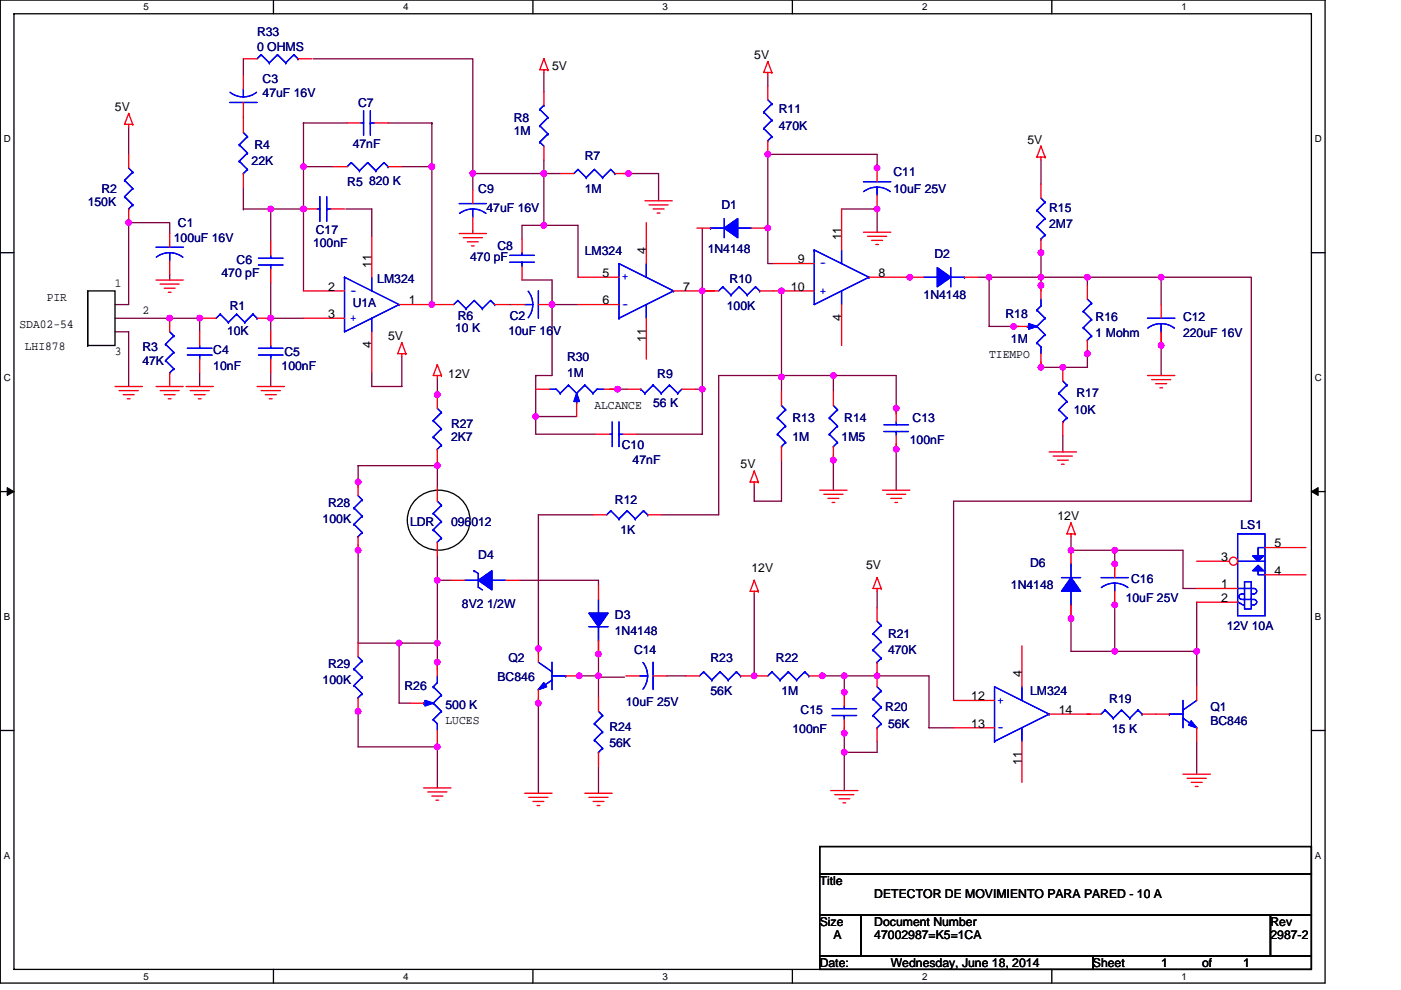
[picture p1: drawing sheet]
<svg xmlns="http://www.w3.org/2000/svg" width="297mm" height="210mm" viewBox="0 0 297 210" stroke-linecap="round" stroke-linejoin="round" font-family="sans-serif">
<path d="M.1 0h280.8v208.5h-280.8zM3 2.9h275v202.7h-275z" fill="none" stroke="#000" stroke-width=".28"/>
<g fill="#fff">
<path d="M30.5 .3h1.1v2.3h-1.1z"/>
<path d="M30.5 205.9h1.1v2.3h-1.1z"/>
</g>
<path d="M58 0v2.9M58 205.6v2.9" fill="none" stroke="#000" stroke-width=".28"/>
<g fill="#fff">
<path d="M85.5 .3h1.1v2.3h-1.1z"/>
<path d="M85.5 205.9h1.1v2.3h-1.1z"/>
</g>
<path d="M113 0v2.9M113 205.6v2.9" fill="none" stroke="#000" stroke-width=".28"/>
<g fill="#fff">
<path d="M140.5 .3h1.1v2.3h-1.1z"/>
<path d="M140.5 205.9h1.1v2.3h-1.1z"/>
</g>
<path d="M168 0v2.9M168 205.6v2.9" fill="none" stroke="#000" stroke-width=".28"/>
<g fill="#fff">
<path d="M195.5 .3h1.2v2.3h-1.2z"/>
<path d="M195.5 205.9h1.2v2.3h-1.2z"/>
</g>
<path d="M223 0v2.9M223 205.6v2.9" fill="none" stroke="#000" stroke-width=".28"/>
<g fill="#fff">
<path d="M250.5 .3h1.2v2.3h-1.2z"/>
<path d="M250.5 205.9h1.2v2.3h-1.2z"/>
<path d="M.8 28.3h1.5v2.3h-1.5z"/>
<path d="M278.8 28.3h1.5v2.3h-1.5z"/>
<path d="M.8 78.9h1.5v2.3h-1.5z"/>
<path d="M278.8 78.9h1.5v2.3h-1.5z"/>
</g>
<path d="M.1 53.6h2.9M278 53.6h2.9" fill="none" stroke="#000" stroke-width=".28"/>
<g fill="#fff">
<path d="M.8 129.6h1.4v2.3h-1.4z"/>
<path d="M278.8 129.6h1.4v2.3h-1.4z"/>
</g>
<path d="M.1 104.3h2.9M278 104.3h2.9" fill="none" stroke="#000" stroke-width=".28"/>
<path d="M1.5 103.4l1.5 .9-1.5 .8zM278 104.3l1.5-.9v1.7z" fill="#000" stroke="#000" stroke-width=".21"/>
<g fill="#fff">
<path d="M.8 180.3h1.4v2.3h-1.4z"/>
<path d="M278.8 180.3h1.4v2.3h-1.4z"/>
</g>
<g fill="none" stroke="#000" stroke-width=".28">
<path d="M18.6 73.3h.1M18.6 61.7v11.6M18.6 61.7h5.8v11.6h-5.8zM88 106.2a6.7 6.7 0 0 1 7.6-1.7 6.7 6.7 0 0 1 4 6.8 6.6 6.6 0 0 1-7.5 5.3 6.6 6.6 0 0 1-5.7-7.2 6.2 6.2 0 0 1 1.6-3.2zM.1 154.9h2.9M278 154.9h2.9M173.8 179.6h104.2v5.7h-104.2zM173.8 194h8.7v8.7h-8.7zM173.8 185.3h104.2v8.7h-104.2zM182.5 194h86.9v8.7h-86.9zM269.4 194h8.6v8.7h-8.6zM173.8 202.7h57.9v2.9h-57.9z"/>
<path d="M231.7 202.7h46.3v2.9h-46.3z"/>
</g>
<g fill="none" stroke="#800040" stroke-width=".28">
<path d="M51.6 12.5v3.5M66.4 12.5h33.8v24.3M115.3 15.4v4M162.8 16v2.3M27.3 26.9v5.8M51.6 39.7v4.6M51.6 24.6v.6M64.3 35.3h6.4M64.3 35.3h.1M64.3 26.1h.1M64.3 26.1h9.3M64.3 26.1v18.2"/>
<path d="M82.3 26.1h9.3M85.2 35.3h6.4M91.6 26.1h.1M91.6 35.3h.1M91.6 26.1v38.5M100.2 36.8v3.5M100.2 36.8h.1M100.2 36.8h18.6M115.3 36.8h.1M115.3 33.9v2.9M115.3 36.8v11M132.1 36.8h1.2"/>
<path d="M133.3 36.8h.1M133.3 36.8h6.3v5.8M162.8 32.7v15.7M162.8 32.7h.1M162.8 32.7h23.2v2.9M186 35.6h.1M186 35.6v.6M220.7 33.9v5.2M27.3 47.2h.1M27.3 47.2v17.4h-2.9M27.3 47.2h8.7v2.3M36 58.2v1.2"/>
<path d="M51.6 44.3h.1M51.6 44.3h5.8M57.4 44.3v7M57.4 60v7.5M57.4 44.3h6.9M64.3 44.3v17.4M73.3 44.3h5.5v5.8M100.2 49v.5M110.7 59.4h6.3v5.2M115.3 47.8h-4.6v2.9M115.3 47.8h7.3v11M148.9 48.4v13.3"/>
<path d="M162.2 48.4h.6M162.8 48.4v7.5h1.2M162.8 48.4h.1M178.4 44.3h7.6M186 44.3h.1M186 44.3v5M192.3 58.8h.1M192.3 58.8h.6M207.4 58.8h2.3M209.7 58.8h.1M209.7 58.8v10.4h5.2M209.7 58.8h11"/>
<path d="M220.7 53.6h.1M220.7 58.8v1.7M220.7 58.8h9.8M220.7 53v.6M220.7 53.6v5.2M230.5 58.8h.1M230.5 58.8h15.7M230.5 58.8v1.7M246.2 58.8v5.8M246.2 58.8h19.1v47.5h-63.1v42.3M246.2 58.8h.1M24.4 70.4h2.9v11.6"/>
<path d="M24.4 67.5h11.6M36 67.5h6.3v2.9M36 67.5h.1M42.3 67.5h.1M42.3 79.1v2.9M42.3 67.5h.6M57.4 67.5h6.9M57.4 67.5h.1M57.4 79.1v2.9M57.4 67.5v2.9M85.2 75.6v6.4h-6.4v-2.9M107.8 64.6h.6"/>
<path d="M113.6 79.7v8.6h8.7M113.6 79.7h.1M117 64.6h.1M117 64.6h5.6M117 64.6v15.1h-3.4M148.9 61.7h.1M148.9 61.7v20.8M149.5 61.7h2M165.7 79.9h.1M165.7 61.7h.1M165.7 61.7v21.4M176.7 79.7h-24.3v29.5h-12.2"/>
<path d="M176.7 79.7h13.3v6.9M176.7 79.7h.1M176.7 79.7v3.4M214.9 69.2h.1M214.9 69.2h1.2M220.7 60.5h.1M220.7 77.9h.1M220.7 76.8v1.1M220.7 60.5v1.2M225.3 77.9h.1M230.5 74.4v.6M230.5 75h.1"/>
<path d="M230.5 75v2.9h-9.8M246.2 73.3h.1M246.2 69.2v4.1M246.2 73.3v6.4M92.7 98.2v.6M92.7 98.8h-16.8v3.4M92.7 83.7h.1M92.7 98.8h.1M92.7 80.2v3.5M92.7 83.7v.6M92.7 98.8v4.6M113.6 88.3v3.8h12.7"/>
<path d="M113.6 88.3h.1M129.2 82.5h1.8M131 82.5h.1M131 82.5h2M147.4 82.5h1.5M148.9 82.5v9.6h-13.9M165.7 97.6v8.7h-5.8v-3.5M176.7 97.6h.1M176.7 96.5v1.1M176.7 97.6v6.4M190 86.6h.1M190 95.3h.1"/>
<path d="M190 94.1v1.2M190 86.6v1.2M190 95.3v8.7M225.3 92.4v3.5M75.9 115.6v1.1M75.9 102.2h.1M75.9 116.7h.1M75.9 116.7v19.7h8.7M75.9 102.2v1.2M92.7 117.9v5.2M125.7 109.2h-11.6v28.4M227.1 113.8v2.9"/>
<path d="M227.1 116.7h.1M227.1 116.7h9.2M236.3 116.7h14.5v8.1h2.9M236.3 119.6h.1M236.3 116.7v2.9M236.3 119.6v1.2M84.6 136.4h.1M84.6 136.4h8.1v4.1M84.6 136.4v12.7h2.3M92.7 123.1h2.9M92.7 123.1h.1M92.7 123.1v13.3"/>
<path d="M110.1 123.1h16.8v1.1M114.1 137.6h.1M114.1 137.6v1.1M126.9 138.7h.1M126.9 130.6v8.1M126.9 138.7v4.7M159.9 126v17.4M186 125.4v3.5M227.1 131.2h.1M227.1 131.2v7h9.2M227.1 127.7v3.5M236.3 128.3h.1"/>
<path d="M236.3 138.2h.1M236.3 127.7v.6M236.3 128.3v9.9M236.3 138.2h17.4M253.7 127.7v10.5M253.7 138.2h.1M253.7 138.2v7.5M75.9 150.9h.1M75.9 150.9v7.5h16.8M75.9 150.6v.3M92.7 158.4h.1M92.7 140.5h.1"/>
<path d="M92.7 157.8v.6M92.7 140.5v1.7M92.7 158.4v8.7M114.1 148v1.1M114.1 149.1h.1M114.1 149.1v19.2M122.3 143.4h.5M122.8 143.4h.1M122.8 143.4h4.1M126.9 143.4v4.6M127.2 143.6h5.2M141.4 143.4h4"/>
<path d="M159.9 143.4h.1M159.9 143.4v.5M173.8 143.4h.6M174.4 143.4h.1M174.4 143.4h11.6M179 143.4h.1M179 146.8h.1M179 143.4v3.4M179 155.5h.1M179 159.6h.1M179 154.4v1.1M179 159.6v8.1"/>
<path d="M179 146.8v.6M179 155.5v4.1M186 143.4h11v11h5.2M186 142.8h.1M186 157.2v2.4h-7M186 142.8v.6M230.5 151.5h.6M253.7 157.2v7M126.9 162.5v5.8"/>
</g>
<g fill="#f0f" stroke="#f0f" stroke-width=".28">
<circle cx="176.7" cy="97.6" r=".57"/>
<circle cx="42.3" cy="67.5" r=".57"/>
<circle cx="27.3" cy="47.2" r=".57"/>
<circle cx="190" cy="86.6" r=".57"/>
<circle cx="36" cy="67.5" r=".57"/>
<circle cx="176.7" cy="79.6" r=".57"/>
<circle cx="192.9" cy="58.8" r=".57"/>
<circle cx="179" cy="143.3" r=".57"/>
<circle cx="115.3" cy="36.8" r=".57"/>
<circle cx="100.2" cy="36.8" r=".57"/>
<circle cx="57.4" cy="67.5" r=".57"/>
<circle cx="179" cy="146.8" r=".57"/>
<circle cx="179" cy="155.5" r=".57"/>
<circle cx="64.3" cy="44.3" r=".57"/>
<circle cx="253.7" cy="138.1" r=".57"/>
<circle cx="165.7" cy="79.9" r=".57"/>
<circle cx="246.2" cy="73.3" r=".57"/>
<circle cx="57.4" cy="44.3" r=".57"/>
<circle cx="126.9" cy="143.3" r=".57"/>
<circle cx="126.9" cy="138.7" r=".57"/>
<circle cx="159.9" cy="143.3" r=".57"/>
<circle cx="64.3" cy="35.3" r=".57"/>
<circle cx="91.5" cy="35.3" r=".57"/>
<circle cx="122.8" cy="143.3" r=".57"/>
<circle cx="220.7" cy="53.6" r=".57"/>
<circle cx="220.7" cy="58.8" r=".57"/>
<circle cx="209.7" cy="58.8" r=".57"/>
<circle cx="230.5" cy="58.8" r=".57"/>
<circle cx="92.7" cy="158.4" r=".57"/>
<circle cx="84.6" cy="136.4" r=".57"/>
<circle cx="162.8" cy="48.4" r=".57"/>
<circle cx="92.7" cy="140.4" r=".57"/>
<circle cx="185.9" cy="35.6" r=".57"/>
<circle cx="162.8" cy="32.7" r=".57"/>
<circle cx="75.9" cy="102.2" r=".57"/>
<circle cx="214.9" cy="69.2" r=".57"/>
<circle cx="75.9" cy="116.7" r=".57"/>
<circle cx="179" cy="159.6" r=".57"/>
<circle cx="225.3" cy="77.9" r=".57"/>
<circle cx="230.5" cy="75" r=".57"/>
<circle cx="220.7" cy="60.5" r=".57"/>
<circle cx="185.9" cy="143.3" r=".57"/>
<circle cx="227.1" cy="131.2" r=".57"/>
<circle cx="220.7" cy="77.9" r=".57"/>
<circle cx="190" cy="95.3" r=".57"/>
<circle cx="174.4" cy="143.3" r=".57"/>
<circle cx="92.7" cy="83.7" r=".57"/>
<circle cx="115.3" cy="47.8" r=".57"/>
<circle cx="92.7" cy="136.4" r=".57"/>
<circle cx="92.7" cy="123.1" r=".57"/>
<circle cx="246.2" cy="58.8" r=".57"/>
<circle cx="92.7" cy="98.8" r=".57"/>
<circle cx="130.9" cy="82.5" r=".57"/>
<circle cx="113.6" cy="88.3" r=".57"/>
<circle cx="236.3" cy="119.6" r=".57"/>
<circle cx="236.3" cy="116.7" r=".57"/>
<circle cx="227.1" cy="116.7" r=".57"/>
<circle cx="133.2" cy="36.8" r=".57"/>
<circle cx="114.1" cy="149.1" r=".57"/>
<circle cx="236.3" cy="128.3" r=".57"/>
<circle cx="236.3" cy="138.1" r=".57"/>
<circle cx="114.1" cy="137.6" r=".57"/>
<circle cx="75.9" cy="150.9" r=".57"/>
<circle cx="148.9" cy="82.5" r=".57"/>
<circle cx="148.9" cy="61.7" r=".57"/>
<circle cx="117" cy="64.6" r=".57"/>
<circle cx="91.5" cy="64.6" r=".57"/>
<circle cx="185.9" cy="44.3" r=".57"/>
<circle cx="165.7" cy="61.7" r=".57"/>
</g>
<g fill="none" stroke="#f00" stroke-width=".28">
<path d="M51.6 16v2.8M115.3 12.5l-.9 2.3h1.8M115.3 14.8v.6M115.3 12.5h.1M115.3 12.5l.9 2.3M116.2 14.8h.1M162.8 13.1l-.9 2.3h1.8M162.8 15.4v.6M162.8 13.1h.1M162.8 13.1l.9 2.3M163.7 15.4h.1M27.3 24.1l-.9 2.3h1.7"/>
<path d="M27.3 26.4v.5M27.3 24.1h.1M27.3 24.1l.8 2.3M28.1 26.4h.1M51.6 21.7v2.9M51.6 25.2v2.9M51.6 36.8v2.9M70.7 35.3h2.9M82.3 35.3h2.9M118.8 36.8h2.9M130.4 36.8h2.9M220.7 31l-.9 2.3h1.8"/>
<path d="M220.7 33.3v.6M220.7 31h.1M220.7 31l.9 2.3M221.6 33.3h.1M33.1 59.4h5.8M36 49.5v2.9M36 55.3v2.9M64.3 44.3h2.9M70.1 44.3h2.9M78.8 50.1v8.7M97.4 49.5h5.7M98.2 50.4h4.1"/>
<path d="M99.1 51.3h2.3M100 52.2h.5M100.2 40.3v2.9M100.2 46.1v2.9M110.7 50.7v2.9M110.7 56.5v2.9M136.7 42.6h5.8M137.6 43.5h4.1M138.5 44.3h2.3M139.3 45.2h.6M147.7 48.4h2.9M159.3 48.4h2.9"/>
<path d="M183.1 49.3h5.8M183.9 50.1h4.1M184.8 51h2.3M185.7 51.9h.5M33.9 60.3h4.1M34.8 61.1h2.3M35.7 62h.6M42.3 70.4v2.9M42.3 76.2v2.9M64.3 61.7h8.7M64.3 67.5h8.7M78.8 70.4v8.7"/>
<path d="M84.6 64.6h11.6M85.2 72.7l-.9 2.3h1.8M85.2 75v.6M85.2 72.7h.1M85.2 72.7l.9 2.3M86.1 75h.1M92.7 77.3l-.8 2.4h1.7M92.7 79.7v.5M92.7 77.3h.1M92.7 77.3l.9 2.4M93.6 79.7h.1M104.9 64.6h2.9"/>
<path d="M149.5 61.7h2.9M161.1 61.7h2.9M214.9 69.2h2.9M220.7 60.5v2.9M220.7 75v2.9M243.3 79.7h5.8M24.4 82h5.8M25.2 82.8h4.1M26.1 83.7h2.3M27 84.6h.6M33.1 82h5.8M33.9 82.8h4.1"/>
<path d="M34.8 83.7h2.3M35.7 84.6h.6M39.5 82h5.7M40.3 82.8h4.1M41.2 83.7h2.3M42.1 84.6h.5M54.5 82h5.8M55.4 82.8h4M56.2 83.7h2.4M57.1 84.6h.6M92.7 83.7v2.9M92.7 95.3v2.9"/>
<path d="M159.9 99.9l-.9 2.3h1.8M159.9 99.9h.1M159.9 99.9l.9 2.3M165.7 83.1v2.9M165.7 94.7v2.9M176.7 83.1v2.9M176.7 94.7v2.9M222.4 95.9h5.8M223.3 96.7h4.1M224.2 97.6h2.3M225.1 98.5h.5M244.2 80.5h4"/>
<path d="M245 81.4h2.4M245.9 82.3h.6M92.7 103.4v2.9M92.7 115v2.9M125.7 109.2h2.9M137.3 109.2h2.9M159.9 102.2v.6M160.8 102.2h.1M173.8 104h5.8M174.7 104.8h4M175.5 105.7h2.4M176.4 106.6h.6"/>
<path d="M187.1 104h5.8M188 104.8h4M188.9 105.7h2.3M189.7 106.6h.6M227.1 110.9l-.9 2.3h1.7M227.1 113.2v.6M227.1 110.9h.1M227.1 110.9l.8 2.3M227.1 116.7v2.9M227.9 113.2h.1M236.3 119.6v2.9M126.9 124.2v2.9"/>
<path d="M126.9 135.8v2.9M159.9 123.1l-.9 2.3h1.8M159.9 125.4v.6M159.9 123.1h.1M159.9 123.1l.9 2.3M160.8 125.4h.1M186 122.5l-.9 2.3h1.7M186 124.8v.6M186 122.5h.1M186 122.5l.8 2.3M186 128.9v2.9M186.8 124.8h.1"/>
<path d="M216.7 137v8.7M227.1 128.3v2.9M236.3 125.4v2.9M86.9 149.1h2.9M92.7 140.5v2.9M92.7 154.9v2.9M126.9 148v2.9M126.9 159.6v2.9M132.7 143.4h2.9M138.5 143.4h2.9M145.4 143.4h2.9M157 143.4h2.9"/>
<path d="M186 140.5v2.9M202.2 148.6h8.7M202.2 154.4h8.7M216.7 157.2v8.7M222.4 151.5h8.7M89.8 167.1h5.8M90.7 168h4.1M91.6 168.8h2.3M92.4 169.7h.6M111.2 168.3h5.8M112.1 169.1h4.1M113 170h2.3"/>
<path d="M113.9 170.9h.5M124 168.3h5.8M124.9 169.1h4M125.7 170h2.4M126.6 170.9h.6M176.1 167.7h5.8M177 168.6h4M177.9 169.4h2.3M178.7 170.3h.6M250.8 164.2h5.8M251.7 165.1h4.1M252.6 165.9h2.3"/>
<path d="M253.4 166.8h.6"/>
</g>
<g fill="#00f" stroke="#00f" stroke-width=".28">
<path d="M90.1 148.6l1.8 .5-1.8 .6z" fill-rule="evenodd"/>
<path d="M90.1 148.6l1.8 .5-1.8 .6z" fill-rule="evenodd"/>
<path d="M227.1 122.5l2 2.9h-4z" fill-rule="evenodd"/>
<path d="M227.1 122.5l2 2.9h-4z" fill-rule="evenodd"/>
<path d="M153.5 48.4l2.9-2v4z" fill-rule="evenodd"/>
<path d="M153.5 48.4l2.9-2v4z" fill-rule="evenodd"/>
<path d="M218.1 68.6l1.7 .6-1.7 .6z" fill-rule="evenodd"/>
<path d="M218.1 68.6l1.7 .6-1.7 .6z" fill-rule="evenodd"/>
<path d="M124.9 130h4l-2 2.9z" fill-rule="evenodd"/>
<path d="M124.9 130h4l-2 2.9z" fill-rule="evenodd"/>
<path d="M266.7 119.9l1.2 1.2h-2.3z" fill-rule="evenodd"/>
<path d="M265.6 117.9h2.3l-1.2 1.1z" fill-rule="evenodd"/>
<path d="M266.7 119.9l1.2 1.2h-2.3z" fill-rule="evenodd"/>
<path d="M265.6 117.9h2.3l-1.2 1.1z" fill-rule="evenodd"/>
</g>
<g fill="none" stroke="#00f" stroke-width=".28">
<path d="M48.8 19.6a4.6 4.6 0 0 0 5.6 0M51.6 18.8v1.8M48.7 21.7h5.8M50.7 30.7h.1M50.7 34.2h.1M50.7 30.7l1.8 1.7M50.7 34.2l1.8 1.7M51.6 36.8h.1M51.6 28.1l.9 .9M52.5 29h.1M52.5 32.4h.1M52.5 35.9h.1"/>
<path d="M52.5 29l-1.8 1.7M52.5 32.4l-1.8 1.8M52.5 35.9l-.9 .9M74.5 34.5h.1M74.5 34.5l-.9 .8M74.5 34.5l1.7 1.7M76.2 36.2h.1M78 34.5h.1M78 34.5l-1.8 1.7M78 34.5l1.7 1.7M79.7 36.2h.1M81.4 34.5h.1"/>
<path d="M81.4 34.5l-1.7 1.7M81.4 34.5l.9 .8M82.3 35.3h.1M122.6 35.9h.1M122.6 35.9l-.9 .9M122.6 35.9l1.7 1.8M124.3 37.7h.1M126 35.9h.1M126 35.9l-1.7 1.8M126 35.9l1.8 1.8M127.8 37.7h.1M129.5 35.9h.1"/>
<path d="M129.5 35.9l-1.7 1.8M129.5 35.9l.9 .9M130.4 36.8h.1M33.1 52.4h5.8M33.1 54.5l1.4-.7 1.5-.2 1.4 .2 1.4 .7M36 53.6v1.7M67.2 44.3h.6M67.8 41.7v5.2M69.3 41.7v5.2M69.3 44.3h.1M69.3 44.3h.8M73 58.8v11.6l11.6-5.8"/>
<path d="M73 58.8h.1M73 58.8l11.6 5.8M78.8 58.8v2.9M97.4 43.2h5.7M100.2 44.3l1.5 .3 1.3 .7M100.2 44.3l-1.5 .3-1.3 .7M100.2 44.3v1.8M108.1 55.6h5.2M108.1 54.2h5.2M110.7 53.6v.6M110.7 55.6h.1M110.7 55.6v.9"/>
<path d="M150.6 48.4h.1M150.6 48.4h2.9M153.5 46.4v4M156.4 48.4h2.9M39.7 75.3h5.3M39.7 73.9h5.3M42.3 73.3v.6M42.3 75.3h.1M42.3 75.3v.9M78.8 67.5v2.9M84.6 64.6h.1M97.1 63.7h.1"/>
<path d="M97.1 63.7l-.9 .9M97.1 63.7l1.7 1.8M98.8 65.5h.1M100.5 63.7h.1M100.5 63.7l-1.7 1.8M100.5 63.7l1.8 1.8M102.3 65.5h.1M104 63.7h.1M104 63.7l-1.7 1.8M104 63.7l.9 .9M104.9 64.6h.1M153.2 60.8h.1"/>
<path d="M153.2 60.8l-.8 .9M153.2 60.8l1.8 1.8M155 62.6h.1M156.7 60.8h.1M156.7 60.8l-1.7 1.8M156.7 60.8l1.8 1.8M158.5 62.6h.1M160.2 60.8h.1M160.2 60.8l-1.7 1.8M160.2 60.8l.9 .9M161.1 61.7h.1M217.8 69.2h.1"/>
<path d="M217.8 69.2h.6M219.8 72.7l.9 .9v1.4M219.8 72.7h.1M219.8 69.2h.1M219.8 65.8h.1M219.8 69.2l1.8 1.8M219.8 65.8l1.8 1.7M220.7 63.4v1.5l-.9 .9M221.6 71h.1M221.6 67.5h.1M221.6 71l-1.8 1.7M221.6 67.5l-1.8 1.7"/>
<path d="M91.9 89.2h.1M91.9 92.7h.1M91.9 89.2l1.7 1.8M91.9 92.7l1.7 1.7M92.7 95.3h.1M92.7 86.6l.9 .9M93.6 87.5h.1M93.6 91h.1M93.6 94.4h.1M93.6 87.5l-1.7 1.7M93.6 91l-1.7 1.7M93.6 94.4l-.9 .9"/>
<path d="M164.8 88.6h.1M164.8 92.1h.1M164.8 88.6l1.8 1.8M164.8 92.1l1.8 1.8M165.7 94.7h.1M165.7 86l.9 .9M166.6 86.9h.1M166.6 90.4h.1M166.6 93.9h.1M166.6 86.9l-1.8 1.7M166.6 90.4l-1.8 1.7M166.6 93.9l-.9 .8"/>
<path d="M175.8 88.6h.1M175.8 92.1h.1M175.8 88.6l1.8 1.8M175.8 92.1l1.8 1.8M176.7 94.7h.1M176.7 86l.9 .9M177.6 86.9h.1M177.6 90.4h.1M177.6 93.9h.1M177.6 86.9l-1.8 1.7M177.6 90.4l-1.8 1.7M177.6 93.9l-.9 .8"/>
<path d="M91.9 108.9h.1M91.9 112.4h.1M91.9 108.9l1.7 1.7M91.9 112.4l1.7 1.7M92.7 115h.1M92.7 106.3l.9 .9M93.6 107.2h.1M93.6 110.6h.1M93.6 114.1h.1M93.6 107.2l-1.7 1.7M93.6 110.6l-1.7 1.8M93.6 114.1l-.9 .9"/>
<path d="M129.5 108.3h.1M129.5 108.3l-.9 .9M129.5 108.3l1.7 1.8M131.2 110.1h.1M133 108.3h.1M133 108.3l-1.8 1.8M133 108.3l1.7 1.8M134.7 110.1h.1M136.4 108.3h.1M136.4 108.3l-1.7 1.8M136.4 108.3l.9 .9M137.3 109.2h.1"/>
<path d="M227.1 119.6h.1M227.1 119.6v2.9M262.4 113.2h5.8v17.4h-5.8zM262.4 119h5.8M268.2 116.1h-1.5v1.8M124.9 132.9h4M126.9 127.1v2.9M126.9 135.8h.1M126.9 132.9v2.9M185.1 134.4h.1M185.1 137.9h.1M185.1 137.9l1.7 1.7"/>
<path d="M185.1 134.4l1.7 1.7M186 131.8l.8 .9M186.8 132.7h.1M186.8 136.1h.1M186.8 139.6h.1M186.8 132.7l-1.7 1.7M186.8 136.1l-1.7 1.8M186.8 139.6l-.8 .9M225.1 122.5h4M227.1 125.4v2.9M233.4 122.5h5.8M236.3 123.7l1.5 .2 1.3 .7"/>
<path d="M236.3 123.7l-1.5 .2-1.3 .7M236.3 123.7v1.7M262.4 127.7l.5 .3M262.4 124.8h3.5a.57 .57 0 0 1 .5 .6 .57 .57 0 0 1-.5 .6M263.1 128l.2 .2 .6 .1M263.2 126a.57 .57 0 0 0-.5 .6 .57 .57 0 0 0 .5 .5M263.3 126h.6M263.3 127.1h2.6a.56 .56 0 0 1 .5 .6 .56 .56 0 0 1-.5 .6h-.6M263.9 123.4h1.4v5.8h-1.4zM265.3 126h.6M266.7 121.1v.8h1.5M89.8 149.1h.1"/>
<path d="M89.8 149.1h.6M91.9 152.6l.8 .9v1.4M91.9 152.6h.1M91.9 149.1h.1M91.9 145.7h.1M91.9 149.1l1.7 1.8M91.9 145.7l1.7 1.7M92.7 143.4v1.4l-.8 .9M93.6 150.9h.1M93.6 147.4h.1M93.6 150.9l-1.7 1.7M93.6 147.4l-1.7 1.7"/>
<path d="M126 153.5h.1M126 157h.1M126 153.5l1.8 1.7M126 157l1.8 1.7M126.9 159.6h.1M126.9 150.9l.9 .9M127.8 151.8h.1M127.8 155.2h.1M127.8 158.7h.1M127.8 151.8l-1.8 1.7M127.8 155.2l-1.8 1.8M127.8 158.7l-.9 .9"/>
<path d="M135.6 143.4h1.7M136.3 140.5a4.6 4.6 0 0 1 0 5.7M138.5 140.5v5.8M149.2 142.5h.1M149.2 142.5l-.9 .9M149.2 142.5l1.7 1.7M150.9 144.2h.1M152.7 142.5h.1M152.7 142.5l-1.8 1.7M152.7 142.5l1.7 1.7M154.4 144.2h.1M156.1 142.5h.1"/>
<path d="M156.1 142.5l-1.7 1.7M156.1 142.5l.9 .9M157 143.4h.1M186 140.5h.1M210.9 157.2h.1M216.7 145.7v2.9M216.7 154.4v2.8M222.4 151.5h.1M222.4 151.5l-11.5-5.8v11.5M222.4 151.5l-11.5 5.7"/>
</g>
<circle cx="261.5" cy="119" r=".86" fill="#fff" stroke="#f00" stroke-width=".28"/>
<g fill="none" stroke="#f00" stroke-width=".28">
<path d="M51.6 12.5h2.9M63.2 12.5h2.9M115.3 19.4v2.9M162.8 18.3v2.9M27.3 32.7v2.9M73.6 26.1h2.9M79.4 26.1h2.9M115.3 31v2.9M162.8 29.8v2.9M186 35.6v2.9M220.7 39.1v2.9M27.3 44.3v2.9"/>
<path d="M57.4 51.3v2.9M57.4 57.1v2.9M122.6 58.8h8.6M137 47.2v8.7M164 55.9h8.6M178.4 44.3v8.7M184.2 58.8h11.6M186 41.4v2.9M204.5 58.8h2.9M220.7 50.7v2.9M36 67.5v2.9M36 79.1v2.9"/>
<path d="M42.9 67.5h2.9M54.5 67.5h2.9M57.4 70.4v2.9M57.4 76.2v2.9M108.4 64.6h2.8M114.1 64.6h2.9M122.6 64.6h8.6M137 67.5v8.7M142.8 61.7h8.7M164 61.7h8.6M178.4 64.6v8.7M225.3 77.9v2.9"/>
<path d="M230.5 60.5v2.9M230.5 72.1v2.9M246.2 64.6v2.9M246.2 70.4v2.9M113.6 82.5h2.9M122.3 85.4v2.9M126.3 92.1h2.9M128.1 82.5h2.9M132.1 92.1h2.9M133 82.5h2.9M144.6 82.5h2.8M190 86.6v2.9"/>
<path d="M190 92.4v2.9M225.3 89.5v2.9M75.9 102.2v2.9M75.9 113.8v2.9M253.7 119h7M268.2 116.1h8.7M75.9 136.4v2.9M95.6 123.1h2.9M107.2 123.1h2.9M114.1 137.6v2.9M253.7 124.8h8.7M253.7 127.7h8.7"/>
<path d="M268.2 121.9h8.7M75.9 148v2.9M114.1 146.3v2.8M119.9 143.4h2.9M159.9 143.4h2.9M171.5 143.4h2.9M179 146.8v2.9M179 152.6v2.9M186 142.8v2.9M186 154.4v2.8M230.5 151.5h2.9M242.1 151.5h5.8"/>
<path d="M253.7 145.7v2.9M253.7 154.4v2.8"/>
</g>
<g fill="none" stroke="#00f" stroke-width=".28">
<path d="M55.4 11.6h.1M55.4 11.6l-.9 .9M55.4 11.6l1.7 1.7M57.1 13.3h.1M58.8 11.6h.1M58.8 11.6l-1.7 1.7M58.8 11.6l1.8 1.7M60.6 13.3h.1M62.3 11.6h.1M62.3 11.6l-1.7 1.7M62.3 11.6l.9 .9M63.2 12.5h.1"/>
<path d="M26.4 38.2h.1M26.4 38.2l1.7 1.8M27.3 35.6l.8 .9M28.1 36.5h.1M28.1 40h.1M28.1 36.5l-1.7 1.7M28.1 40l-1.7 1.7M76.5 26.1h.6M77.1 23.5v5.2M78.5 23.5v5.2M78.5 26.1h.1M78.5 26.1h.9"/>
<path d="M114.4 30.1h.1M114.4 26.7h.1M114.4 23.2h.1M114.4 30.1l.9 .9M114.4 26.7l1.8 1.7M114.4 23.2l1.8 1.7M115.3 22.3h.1M115.3 22.3l-.9 .9M116.2 28.4h.1M116.2 24.9h.1M116.2 28.4l-1.8 1.7M116.2 24.9l-1.8 1.8"/>
<path d="M161.9 23.8h.1M161.9 27.2h.1M161.9 23.8l1.8 1.7M161.9 27.2l1.8 1.8M162.8 29.8h.1M162.8 21.2l.9 .8M163.7 22h.1M163.7 25.5h.1M163.7 29h.1M163.7 22l-1.8 1.8M163.7 25.5l-1.8 1.7M163.7 29l-.9 .8"/>
<path d="M183.1 38.5h5.8M185.9 39.7l1.5 .2 1.4 .7M185.9 39.7l-1.4 .2-1.4 .7M186 39.7v1.7M26.4 41.7h.1M26.4 41.7l1.7 1.8M27.3 44.3h.1M28.1 43.5h.1M28.1 43.5l-.8 .8M54.8 56.2h5.2M54.8 54.8h5.2M57.4 54.2v.6"/>
<path d="M57.4 56.2h.1M57.4 56.2v.9M137 55.9v2.9M172.6 53v11.6l11.6-5.8M172.6 53h.1M172.6 53l11.6 5.8M178.4 53v2.9M184.2 58.8h.1M195.8 58.8h2.9M201.6 56.8v4M201.6 58.8h2.9M204.5 58.8h.1"/>
<path d="M219.8 44.6h.1M219.8 48.1h.1M219.8 44.6l1.8 1.8M219.8 48.1l1.8 1.7M220.7 50.7h.1M220.7 42l.9 .9M221.6 42.9h.1M221.6 46.4h.1M221.6 49.8h.1M221.6 42.9l-1.8 1.7M221.6 46.4l-1.8 1.7M221.6 49.8l-.9 .9"/>
<path d="M35.1 73h.1M35.1 76.5h.1M35.1 73l1.7 1.7M35.1 76.5l1.7 1.7M36 79.1h.1M36 70.4l.8 .8M36.8 71.2h.1M36.8 74.7h.1M36.8 78.2h.1M36.8 71.2l-1.7 1.8M36.8 74.7l-1.7 1.8M36.8 78.2l-.8 .9"/>
<path d="M46.7 66.6h.1M46.7 66.6l-.9 .9M46.7 66.6l1.7 1.8M48.4 68.4h.1M50.2 66.6h.1M50.2 66.6l-1.8 1.8M50.2 66.6l1.7 1.8M51.9 68.4h.1M53.6 66.6h.1M53.6 66.6l-1.7 1.8M53.6 66.6l.9 .9M54.5 67.5h.1"/>
<path d="M54.8 75.3h5.2M54.8 73.9h5.2M57.4 73.3v.6M57.4 75.3h.1M57.4 75.3v.9M111.2 64.6h1.8M112 61.8a4.6 4.6 0 0 1 0 5.6M114.1 61.7v5.8M131.2 67.5h.1M137 64.6v2.9M142.8 61.7h.1M142.8 61.7l-11.6-5.8v11.6"/>
<path d="M142.8 61.7l-11.6 5.8M178.4 61.7v2.9M229.7 66h.1M229.7 69.5h.1M229.7 66l1.7 1.8M229.7 69.5l1.7 1.7M230.5 72.1h.1M230.5 63.4l.9 .9M231.4 64.3h.1M231.4 67.8h.1M231.4 71.2h.1M231.4 64.3l-1.7 1.7"/>
<path d="M231.4 67.8l-1.7 1.7M231.4 71.2l-.9 .9M243.3 67.5h5.8M243.3 69.6a4.6 4.6 0 0 1 5.7 0M246.2 68.6v1.8M116.5 82.5h1.4l.9 .9M118.8 83.4h.1M120.5 81.7h.1M120.5 81.7l1.8 1.7M120.5 81.7l-1.7 1.7M122.3 83.4h.1M122.3 85.4h.1"/>
<path d="M122.3 84.9v.5M124 81.7h.1M124 81.7l1.7 1.7M124 81.7l-1.7 1.7M125.7 83.4h.1M128.1 82.5h-1.5l-.9 .9M129.2 92.1h.6M129.8 89.5v5.2M131.2 89.5v5.2M131.2 92.1h.1M131.2 92.1h.9M135.9 82.5h.1"/>
<path d="M135.9 82.5l.8 .9M136.7 83.4h.1M138.5 81.7h.1M138.5 81.7l1.7 1.7M138.5 81.7l-1.8 1.7M140.2 83.4h.1M141.9 81.7h.1M141.9 81.7l1.8 1.7M141.9 81.7l-1.7 1.7M143.7 83.4h.1M144.6 82.5l-.9 .9M187.4 91.5h5.2"/>
<path d="M187.4 90.1h5.2M190 89.5v.6M190 91.5h.1M190 91.5v.9M224.5 83.4h.1M224.5 86.9h.1M224.5 83.4l1.7 1.8M224.5 86.9l1.7 1.7M225.3 89.5h.1M225.3 80.8l.9 .9M226.2 81.7h.1M226.2 85.2h.1"/>
<path d="M226.2 88.6h.1M226.2 81.7l-1.7 1.7M226.2 85.2l-1.7 1.7M226.2 88.6l-.9 .9M75.1 107.7h.1M75.1 111.2h.1M75.1 107.7l1.7 1.8M75.1 111.2l1.7 1.7M75.9 113.8h.1M75.9 105.1l.9 .9M76.8 106h.1M76.8 109.5h.1"/>
<path d="M76.8 112.9h.1M76.8 106l-1.7 1.7M76.8 109.5l-1.7 1.7M76.8 112.9l-.9 .9M75.9 139.3l.9 .9M98.5 123.1h2.9M100.5 121.1l.9 .5v2.9l.9 .6M100.5 121.1h.1M104.3 123.1h2.9M75.1 141.9h.1M75.1 145.4h.1M75.1 141.9l1.7 1.7"/>
<path d="M75.1 145.4l1.7 1.7M75.9 148h.1M76.8 140.2h.1M76.8 143.6h.1M76.8 147.1h.1M76.8 140.2l-1.7 1.7M76.8 143.6l-1.7 1.8M76.8 147.1l-.9 .9M114.1 146.3h.1M114.1 140.5l2.9 2M117 142.5h.1M117 140.5v5.8"/>
<path d="M117 144.2l-2.9 2.1M117 143.4h2.9M119.9 143.4h.1M163.7 142.5h.1M163.7 142.5l-.9 .9M163.7 142.5l1.7 1.7M165.4 144.2h.1M167.1 142.5h.1M167.1 142.5l-1.7 1.7M167.1 142.5l1.8 1.7M168.9 144.2h.1M170.6 142.5h.1"/>
<path d="M170.6 142.5l-1.7 1.7M170.6 142.5l.9 .9M171.5 143.4h.1M176.4 151.8h5.2M176.4 150.3h5.2M179 149.7v.6M179 151.8h.1M179 151.8v.8M185.1 148.3h.1M185.1 151.8h.1M185.1 148.3l1.7 1.7M185.1 151.8l1.7 1.7"/>
<path d="M186 154.4h.1M186 145.7l.8 .8M186.8 146.5h.1M186.8 150h.1M186.8 153.5h.1M186.8 146.5l-1.7 1.8M186.8 150l-1.7 1.8M186.8 153.5l-.8 .9M234.3 150.6h.1M234.3 150.6l-.9 .9M234.3 150.6l1.7 1.7M236 152.3h.1"/>
<path d="M237.8 150.6h.1M237.8 150.6l-1.8 1.7M237.8 150.6l1.7 1.7M239.5 152.3h.1M241.3 150.6h.1M241.3 150.6l-1.8 1.7M241.3 150.6l.8 .9M242.1 151.5h.1M247.9 151.5h.1M247.9 151.5h2.9M250.8 150.6h.1M250.8 148.6v5.8"/>
<path d="M250.8 152.3l2.9 2.1M253.7 154.4h.1M253.7 148.6l-2.9 2"/>
</g>
<g fill="#00f" stroke="#00f" stroke-width=".28">
<path d="M122.3 83.4l.5 1.8h-1.1z" fill-rule="evenodd"/>
<path d="M122.3 83.4l.5 1.8h-1.1z" fill-rule="evenodd"/>
<path d="M252.6 152.9l1.1 1.5-1.7-.6z" fill-rule="evenodd"/>
<path d="M252.6 152.9l1.1 1.5-1.7-.6z" fill-rule="evenodd"/>
<path d="M115.3 144.8l.6 .9-1.8 .6z" fill-rule="evenodd"/>
<path d="M115.3 144.8l.6 .9-1.8 .6z" fill-rule="evenodd"/>
<path d="M198.7 56.8l2.9 2-2.9 2z" fill-rule="evenodd"/>
<path d="M198.7 56.8l2.9 2-2.9 2z" fill-rule="evenodd"/>
<path d="M101.4 123.1l2.9-2v4z" fill-rule="evenodd"/>
<path d="M101.4 123.1l2.9-2v4z" fill-rule="evenodd"/>
</g>
<g fill="#f0f" stroke="#f0f" stroke-width=".28">
<circle cx="176.7" cy="97.6" r=".57"/>
<circle cx="42.3" cy="67.5" r=".57"/>
<circle cx="27.3" cy="47.2" r=".57"/>
<circle cx="190" cy="86.6" r=".57"/>
<circle cx="36" cy="67.5" r=".57"/>
<circle cx="176.7" cy="79.6" r=".57"/>
<circle cx="192.9" cy="58.8" r=".57"/>
<circle cx="179" cy="143.3" r=".57"/>
<circle cx="115.3" cy="36.8" r=".57"/>
<circle cx="100.2" cy="36.8" r=".57"/>
<circle cx="57.4" cy="67.5" r=".57"/>
<circle cx="179" cy="146.8" r=".57"/>
<circle cx="179" cy="155.5" r=".57"/>
<circle cx="64.3" cy="44.3" r=".57"/>
<circle cx="253.7" cy="138.1" r=".57"/>
<circle cx="165.7" cy="79.9" r=".57"/>
<circle cx="246.2" cy="73.3" r=".57"/>
<circle cx="57.4" cy="44.3" r=".57"/>
<circle cx="126.9" cy="143.3" r=".57"/>
<circle cx="126.9" cy="138.7" r=".57"/>
<circle cx="159.9" cy="143.3" r=".57"/>
<circle cx="64.3" cy="35.3" r=".57"/>
<circle cx="91.5" cy="35.3" r=".57"/>
<circle cx="122.8" cy="143.3" r=".57"/>
<circle cx="220.7" cy="53.6" r=".57"/>
<circle cx="220.7" cy="58.8" r=".57"/>
<circle cx="209.7" cy="58.8" r=".57"/>
<circle cx="230.5" cy="58.8" r=".57"/>
<circle cx="92.7" cy="158.4" r=".57"/>
<circle cx="84.6" cy="136.4" r=".57"/>
<circle cx="162.8" cy="48.4" r=".57"/>
<circle cx="92.7" cy="140.4" r=".57"/>
<circle cx="185.9" cy="35.6" r=".57"/>
<circle cx="162.8" cy="32.7" r=".57"/>
<circle cx="75.9" cy="102.2" r=".57"/>
<circle cx="214.9" cy="69.2" r=".57"/>
<circle cx="75.9" cy="116.7" r=".57"/>
<circle cx="179" cy="159.6" r=".57"/>
<circle cx="225.3" cy="77.9" r=".57"/>
<circle cx="230.5" cy="75" r=".57"/>
<circle cx="220.7" cy="60.5" r=".57"/>
<circle cx="185.9" cy="143.3" r=".57"/>
<circle cx="227.1" cy="131.2" r=".57"/>
<circle cx="220.7" cy="77.9" r=".57"/>
<circle cx="190" cy="95.3" r=".57"/>
<circle cx="174.4" cy="143.3" r=".57"/>
<circle cx="92.7" cy="83.7" r=".57"/>
<circle cx="115.3" cy="47.8" r=".57"/>
<circle cx="92.7" cy="136.4" r=".57"/>
<circle cx="92.7" cy="123.1" r=".57"/>
<circle cx="246.2" cy="58.8" r=".57"/>
<circle cx="92.7" cy="98.8" r=".57"/>
<circle cx="130.9" cy="82.5" r=".57"/>
<circle cx="113.6" cy="88.3" r=".57"/>
<circle cx="236.3" cy="119.6" r=".57"/>
<circle cx="236.3" cy="116.7" r=".57"/>
<circle cx="227.1" cy="116.7" r=".57"/>
<circle cx="133.2" cy="36.8" r=".57"/>
<circle cx="114.1" cy="149.1" r=".57"/>
<circle cx="236.3" cy="128.3" r=".57"/>
<circle cx="236.3" cy="138.1" r=".57"/>
<circle cx="114.1" cy="137.6" r=".57"/>
<circle cx="75.9" cy="150.9" r=".57"/>
<circle cx="148.9" cy="82.5" r=".57"/>
<circle cx="148.9" cy="61.7" r=".57"/>
<circle cx="117" cy="64.6" r=".57"/>
<circle cx="91.5" cy="64.6" r=".57"/>
<circle cx="185.9" cy="44.3" r=".57"/>
<circle cx="165.7" cy="61.7" r=".57"/>
</g>
<g font-size="2.6" fill="#000080">
<text x="54.5" y="7.6">R33</text>
<text x="54.5" y="10.8">0 OHMS</text>
<text x="55.7" y="17.7">C3</text>
<text x="55.7" y="20.6">47uF 16V</text>
<text x="75.9" y="22.6">C7</text>
<text x="108.9" y="25.8">R8</text>
<text x="108.9" y="28.7">1M</text>
<text x="165.1" y="24.1">R11</text>
<text x="165.1" y="27.5">470K</text>
<text x="53.3" y="35.1">22K</text>
<text x="53.9" y="31.6">R4</text>
<text x="74.8" y="31.3">47nF</text>
<text x="124" y="33.9">R7</text>
<text x="21.5" y="40.9">R2</text>
<text x="73.6" y="39.4">R5</text>
<text x="78.2" y="39.1">820 K</text>
<text x="101.4" y="40.9">C9</text>
<text x="124" y="40.9">1M</text>
<text x="189.4" y="37.4">C11</text>
<text x="189.4" y="40.9">10uF 25V</text>
<text x="18.6" y="43.8">150K</text>
<text x="103.1" y="44.9">47uF 16V</text>
<text x="152.9" y="44.3">D1</text>
<text x="222.4" y="44.9">R15</text>
<text x="36.8" y="51.3">100uF 16V</text>
<text x="37.7" y="48.1">C1</text>
<text x="66.4" y="52.5">100nF</text>
<text x="66.9" y="49.6">C17</text>
<text x="105.5" y="53">C8</text>
<text x="150" y="53.6">1N4148</text>
<text x="222.4" y="48.4">2M7</text>
<text x="47" y="58.8">470 pF</text>
<text x="50.2" y="55.9">C6</text>
<text x="80" y="60">LM324</text>
<text x="99.7" y="55.4">470 pF</text>
<text x="124" y="54.2">LM324</text>
<text x="154.7" y="60">R10</text>
<text x="198.1" y="54.8">D2</text>
<text x="48.7" y="65.8">R1</text>
<text x="74.8" y="65.2">U1A</text>
<text x="154.1" y="65.8">100K</text>
<text x="195.8" y="63.5">1N4148</text>
<text x="48.1" y="71">10K</text>
<text x="96.5" y="70.4">10 K</text>
<text x="97.1" y="67.8">R6</text>
<text x="107.8" y="71">10uF 16V</text>
<text x="108.1" y="67.8">C2</text>
<text x="213.2" y="67.5">R18</text>
<text x="232.3" y="68.1">R16</text>
<text x="232.3" y="71.6">1 Mohm</text>
<text x="250.8" y="68.1">C12</text>
<text x="250.8" y="71.6">220uF 16V</text>
<text x="30.2" y="74.5">R3</text>
<text x="30.2" y="77.3">47K</text>
<text x="45.2" y="75">C4</text>
<text x="60.3" y="75.6">C5</text>
<text x="120.2" y="76.5">R30</text>
<text x="214.3" y="72.7">1M</text>
<text x="45.2" y="78.5">10nF</text>
<text x="59.7" y="78.5">100nF</text>
<text x="120.2" y="79.9">1M</text>
<text x="139.3" y="80.2">R9</text>
<text x="138.5" y="86.3">56 K</text>
<text x="168" y="89.5">R13</text>
<text x="179" y="89.5">R14</text>
<text x="193.5" y="89.5">C13</text>
<text x="227.7" y="87.8">10K</text>
<text x="228.2" y="84.3">R17</text>
<text x="95.6" y="90.7">R27</text>
<text x="95.6" y="93.6">2K7</text>
<text x="131.8" y="95.3">C10</text>
<text x="168" y="93.6">1M</text>
<text x="178.4" y="93.6">1M5</text>
<text x="192.9" y="94.1">100nF</text>
<text x="134.1" y="98.5">47nF</text>
<text x="69.6" y="107.5">R28</text>
<text x="130.4" y="106.9">R12</text>
<text x="68.4" y="110.9">100K</text>
<text x="86.9" y="111.5">LDR</text>
<text x="95.6" y="111.5">096012</text>
<text x="131.5" y="113.3">1K</text>
<text x="263" y="112.1">LS1</text>
<text x="101.4" y="118.5">D4</text>
<text x="214.3" y="124.8">1N4148</text>
<text x="218.4" y="120.2">D6</text>
<text x="239.8" y="123.7">C16</text>
<text x="97.9" y="128.9">8V2 1/2W</text>
<text x="130.4" y="131.2">D3</text>
<text x="238.7" y="127.7">10uF 25V</text>
<text x="130.4" y="134.7">1N4148</text>
<text x="188.3" y="135.3">R21</text>
<text x="260.1" y="133.5">12V 10A</text>
<text x="69.6" y="141.6">R29</text>
<text x="107.8" y="140.5">Q2</text>
<text x="134.4" y="138.7">C14</text>
<text x="150.6" y="140.5">R23</text>
<text x="164.5" y="140.5">R22</text>
<text x="188.3" y="138.7">470K</text>
<text x="68.4" y="145.1">100K</text>
<text x="85.8" y="146.3">R26</text>
<text x="105.5" y="144.5">BC846</text>
<text x="132.7" y="149.7">10uF 25V</text>
<text x="150.6" y="147.4">56K</text>
<text x="165.7" y="147.4">1M</text>
<text x="218.4" y="147.4">LM324</text>
<text x="235.2" y="149.2">R19</text>
<text x="94.5" y="150.3">500 K</text>
<text x="129.2" y="155">R24</text>
<text x="168" y="155.5">100nF</text>
<text x="169.8" y="151.5">C15</text>
<text x="187.7" y="150.9">R20</text>
<text x="188.3" y="154.4">56K</text>
<text x="235.8" y="155.5">15 K</text>
<text x="256.6" y="150.9">Q1</text>
<text x="256.6" y="153.8">BC846</text>
<text x="129.2" y="158.4">56K</text>
</g>
<g font-size="2.6">
<text x="117" y="14.8">5V</text>
<text x="159.9" y="12.5">5V</text>
<text x="24.4" y="23.5">5V</text>
<text x="217.8" y="30.4">5V</text>
<text x="137" y="53.9" transform="rotate(-90 137 53.9)">4</text>
<text x="178.4" y="51" transform="rotate(-90 178.4 51)">11</text>
<text x="78.8" y="56.8" transform="rotate(-90 78.8 56.8)">11</text>
<text x="127.7" y="58.8">5</text>
<text x="169.1" y="55.9">9</text>
<text x="186.3" y="58.8">8</text>
<text x="9.9" y="63.8">PIR</text>
<text x="24.4" y="60.9">1</text>
<text x="69.6" y="61.7">2</text>
<text x="86.7" y="64.6">1</text>
<text x="127.7" y="64.6">6</text>
<text x="144.8" y="61.7">7</text>
<text x="167.7" y="61.7">10</text>
<text x="4.1" y="69.6">SDA02-54</text>
<text x="30.2" y="66.7">2</text>
<text x="69.6" y="67.5">3</text>
<text x="178.4" y="68.1" transform="rotate(-90 178.4 68.1)">4</text>
<text x="5.3" y="74.2">LHI878</text>
<text x="24.4" y="75.4">3</text>
<text x="78.8" y="73.9" transform="rotate(-90 78.8 73.9)">4</text>
<text x="82.3" y="72.1">5V</text>
<text x="137" y="72.5" transform="rotate(-90 137 72.5)">11</text>
<text x="209.7" y="76">TIEMPO</text>
<text x="95" y="80.2">12V</text>
<text x="126" y="86.7">ALCANCE</text>
<text x="157" y="99.4">5V</text>
<text x="224.2" y="110.4">12V</text>
<text x="258.9" y="119">3</text>
<text x="270.2" y="116.1">5</text>
<text x="159.3" y="121.4">12V</text>
<text x="183.6" y="120.8">5V</text>
<text x="258.9" y="124.8">1</text>
<text x="270.2" y="121.9">4</text>
<text x="258.9" y="127.7">2</text>
<text x="216.6" y="143.6" transform="rotate(-90 216.6 143.6)">4</text>
<text x="205.9" y="148.5">12</text>
<text x="94.5" y="153.6">LUCES</text>
<text x="205.9" y="154.3">13</text>
<text x="224.5" y="151.4">14</text>
<text x="216.6" y="162.2" transform="rotate(-90 216.6 162.2)">11</text>
<text x="173.8" y="187.7">Title</text>
<text x="185.4" y="190.6">DETECTOR DE MOVIMIENTO PARA PARED - 10 A</text>
<text x="173.8" y="196.4">Size</text>
<text x="185.4" y="196.4">Document Number</text>
<text x="269.4" y="196.4">Rev</text>
<text x="176.7" y="199.3">A</text>
<text x="185.4" y="199.3">47002987=K5=1CA</text>
<text x="269.4" y="199.3">2987-2</text>
<text x="173.8" y="205">Date:</text>
<text x="188.9" y="205">Wednesday, June 18, 2014</text>
<text x="231.7" y="205">Sheet</text>
<text x="246.2" y="205">1</text>
<text x="254.9" y="205">of</text>
<text x="263.6" y="205">1</text>
</g>
<g font-size="2.6" fill="#00f">
<text x="131.8" y="59.5">+</text>
<text x="175.3" y="55.2" transform="rotate(180 175.3 55.2)">-</text>
<text x="75.6" y="61" transform="rotate(180 75.6 61)">-</text>
<text x="131.8" y="65.2">-</text>
<text x="175.3" y="61" transform="rotate(180 175.3 61)">+</text>
<text x="75.6" y="66.8" transform="rotate(180 75.6 66.8)">+</text>
<text x="211.5" y="149.2">+</text>
<text x="211.5" y="155">-</text>
</g>
<g font-size="2.1">
<text x="30.5" y="2.2">5</text>
<text x="85.5" y="2.2">4</text>
<text x="140.5" y="2.2">3</text>
<text x="195.5" y="2.2">2</text>
<text x="250.5" y="2.2">1</text>
<text x=".8" y="30.1">D</text>
<text x="278.8" y="30.1">D</text>
<text x=".8" y="80.8">C</text>
<text x="278.8" y="80.8">C</text>
<text x=".8" y="131.4">B</text>
<text x="278.8" y="131.4">B</text>
<text x=".8" y="182.1">A</text>
<text x="278.8" y="182.1">A</text>
<text x="30.5" y="207.8">5</text>
<text x="85.5" y="207.8">4</text>
<text x="140.5" y="207.8">3</text>
<text x="195.5" y="207.8">2</text>
<text x="250.5" y="207.8">1</text>
</g>
</svg>
